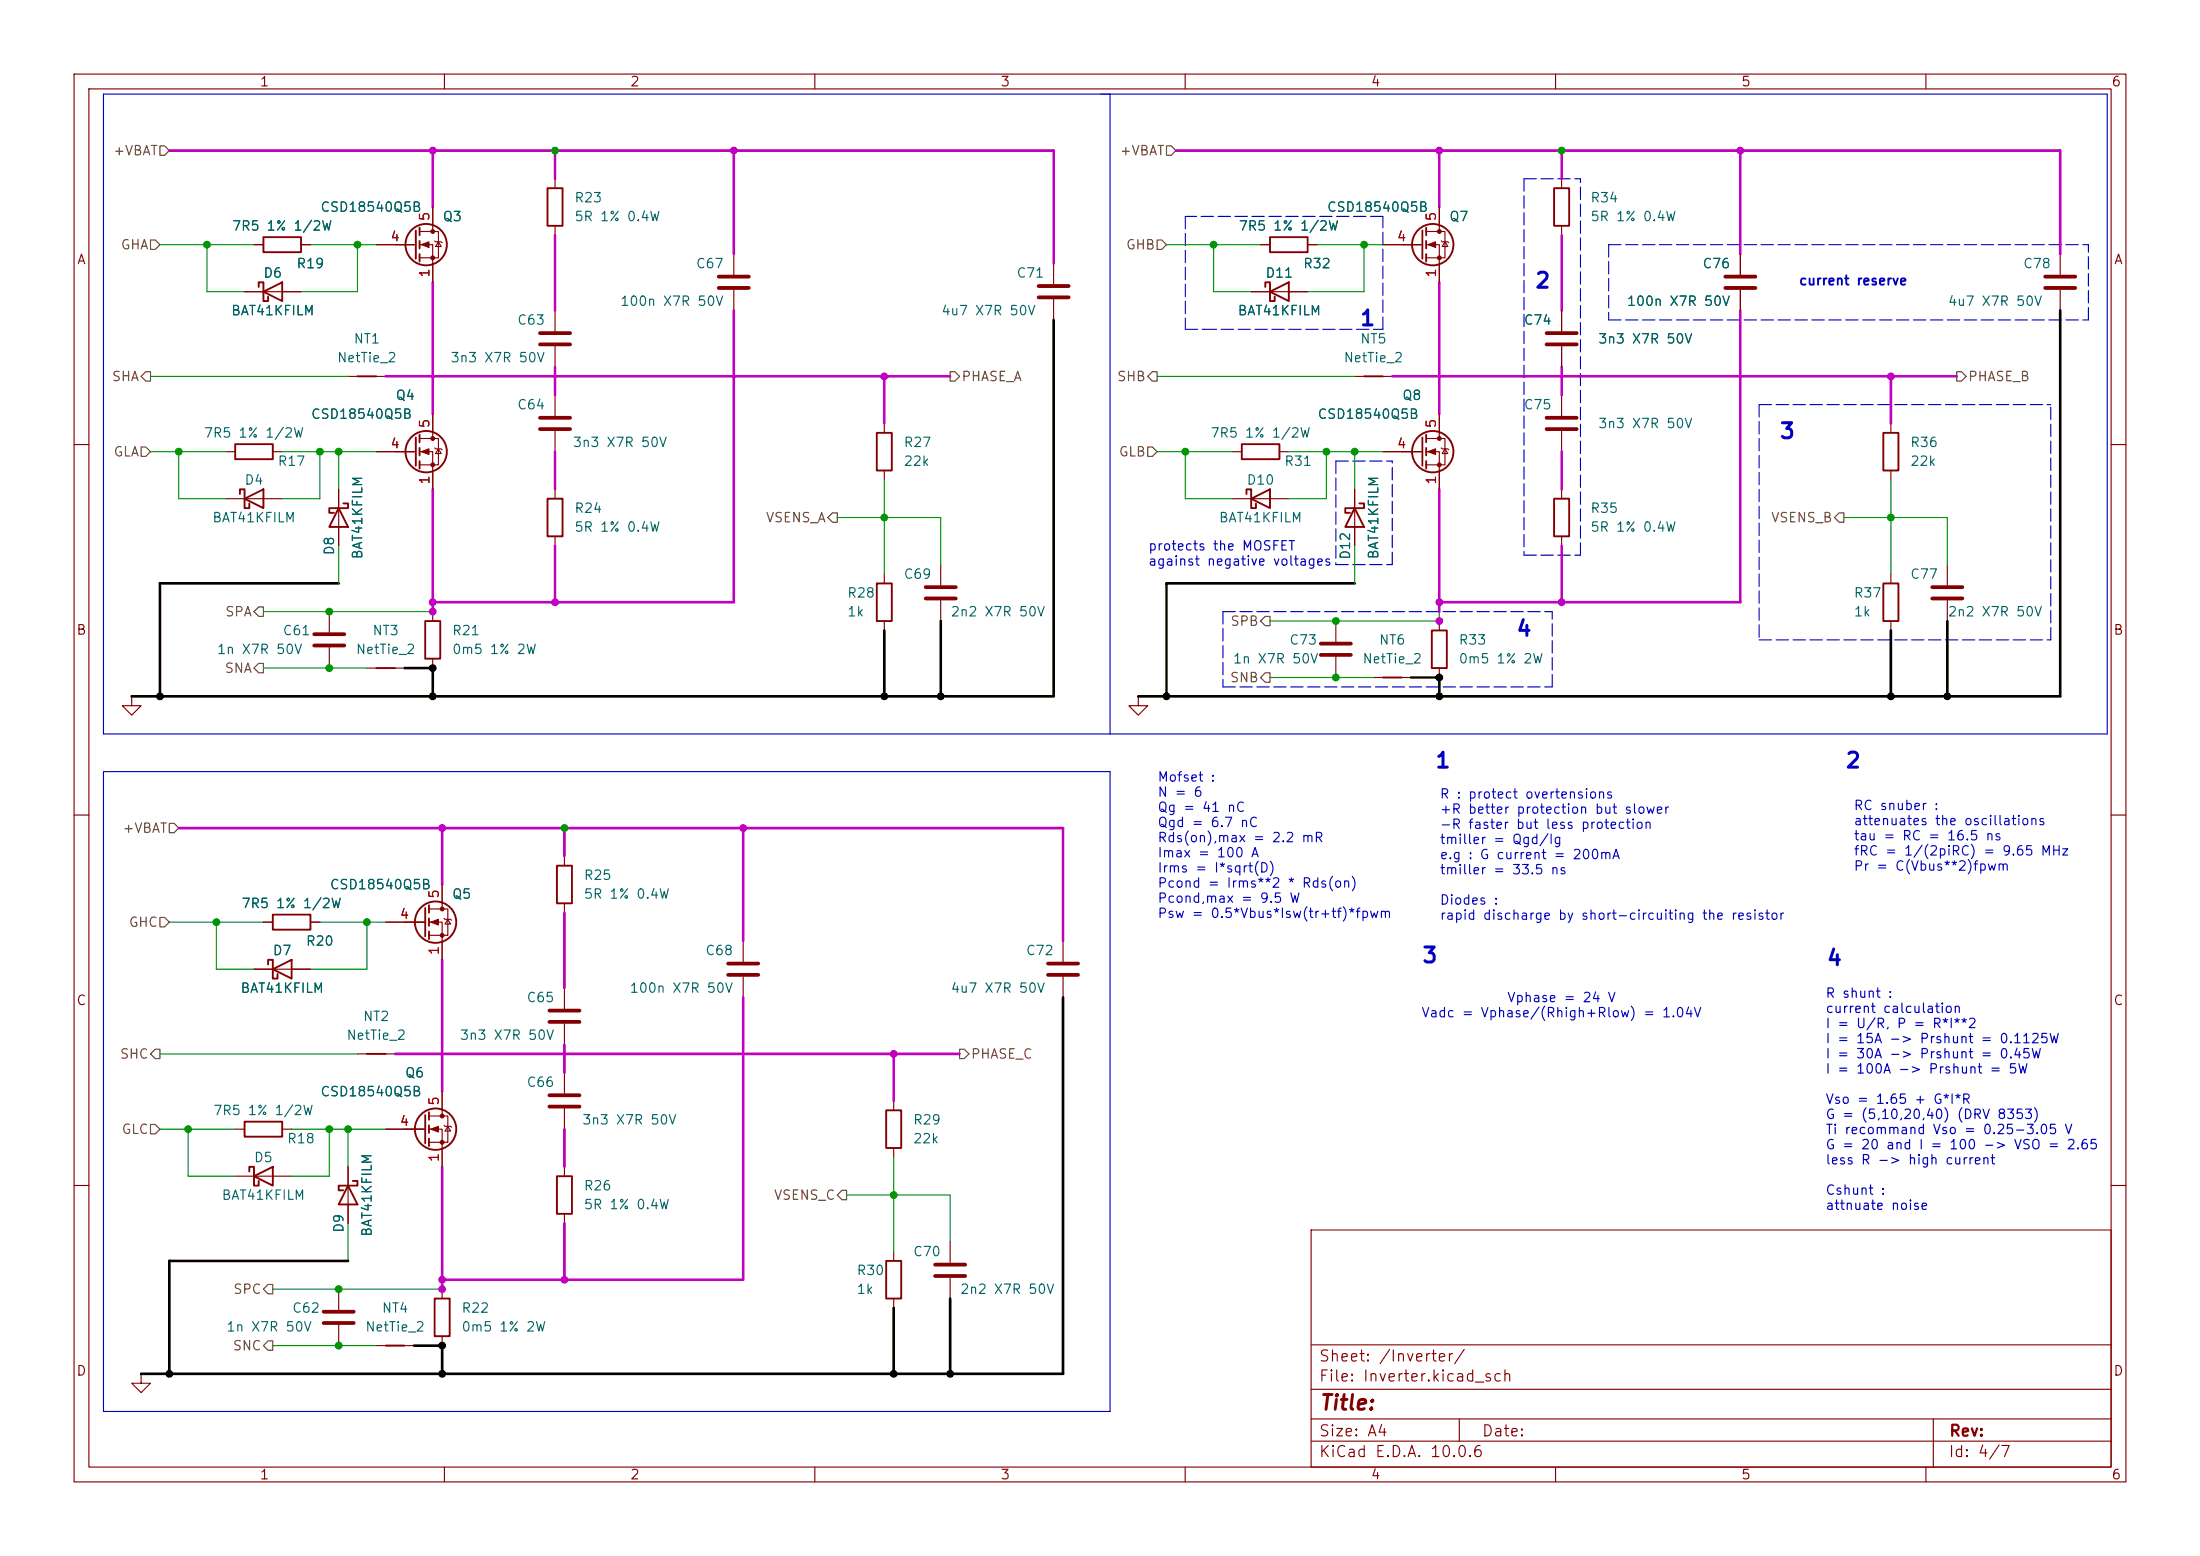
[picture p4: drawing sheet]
<svg xmlns="http://www.w3.org/2000/svg" width="297mm" height="210mm" viewBox="0 0 297 210" stroke-linecap="round" stroke-linejoin="round" font-family="sans-serif">
<g fill="none" stroke="#840000" stroke-width=".15">
<path d="M10 10h277v190h-277zM12 12h273v186h-273zM60 10v2M110 10v2M160 10v2M210 10v2M260 10v2M33 39.4h7.6M34.3 33h1.3M40.6 33h1.3M50.8 33h5.3M56.6 31.2h2.6v3.6h-2.6"/>
<path d="M56.6 33h1.8v5.1M58.4 27.9v3.3M58.7 32.5l.1 .1h.8l.1 .2M59.2 32.6l.4 .7h-.8zM74.9 24.1v1.3M74.9 30.5v1.3M99.1 34.3v2.8M99.1 39.1v2.8M142.2 35.6v2.8M168.9 39.4h7.6M170.2 33h1.2M176.5 33h1.3"/>
<path d="M186.7 33h5.3M192.5 31.2h2.6v3.6h-2.6M192.5 33h1.8v5.1M194.3 27.9v3.3M194.6 32.5l.1 .1h.8l.1 .2M195.1 32.6l.4 .7h-.8zM210.8 24.1v1.3M210.8 30.5v1.3M234.9 34.3v2.8M234.9 39.1v2.8M278.1 34.3v2.8M278.1 39.1v2.8"/>
<path d="M47 50.8h5.1M56.6 59.2h2.6v3.5h-2.6M58.4 55.9v3.3M74.9 41.9v2.8M74.9 46.7v2.8M74.9 53.3v2.8M74.9 58.2v2.8M119.4 57.2v1.2M142.2 40.4v2.8M182.9 50.8h5.1M192.5 59.2h2.6v3.5h-2.6M194.3 55.9v3.3"/>
<path d="M210.8 41.9v2.8M210.8 46.7v2.8M210.8 53.3v2.8M210.8 58.2v2.8M255.3 57.2v1.2M10 60h2M30.5 67.3h7.6M30.5 61h1.2M36.8 61h1.3M45.7 66v7.7M50.8 61h5.3M56.6 61h1.8v5"/>
<path d="M58.7 60.5l.1 .1h.8l.1 .1M59.2 60.6l.4 .6h-.8zM74.9 66v1.3M74.9 72.4v1.3M119.4 63.5v1.3M119.4 77.5v1.2M127 76.2v2.8M166.4 67.3h7.6M166.4 61h1.2M172.7 61h1.3M182.9 66v7.7M186.7 61h5.3"/>
<path d="M192.5 61h1.8v5M194.6 60.5l.1 .1h.8l.1 .1M195.1 60.6l.4 .6h-.8zM210.8 66v1.3M210.8 72.4v1.3M255.3 63.5v1.3M255.3 77.5v1.2M262.9 76.2v2.8M285 60h2M17.8 94v1.3h1.2l-1.2 1.2-1.3-1.2h1.3M17.8 94h.1M44.4 82.6v2.7"/>
<path d="M44.4 87.4v2.8M49.5 90.2h5.1M58.4 82.6v1.2M58.4 88.9v1.3M119.4 83.8v1.3M127 81v2.8M153.7 94v1.3h1.2l-1.2 1.2-1.3-1.2h1.3M153.7 94h.1M180.3 83.8v2.8M180.3 88.6v2.8M185.4 91.4h5.1M194.3 83.8v1.3"/>
<path d="M194.3 90.2v1.2M255.3 83.8v1.3M262.9 81v2.8M10 110h2M59.7 119.4v3.3M76.2 115.6v1.2M285 110h2M34.3 130.8h7.6M35.6 124.5h1.2M41.9 124.5h1.3M52.1 124.5h5.3M57.9 122.7h2.6v3.5h-2.6"/>
<path d="M57.9 124.5h1.8v5M59.9 124l.2 .1h.7l.2 .1M60.5 124.1l.3 .6h-.7zM76.2 121.9v1.3M76.2 133.4v2.7M76.2 138.2v2.8M100.3 127v2.8M100.3 131.8v2.8M143.5 127v2.8M143.5 131.8v2.8M31.7 152.4h1.3M31.7 158.8h7.7"/>
<path d="M38.1 152.4h1.3M47 157.5v7.6M48.3 142.2h5M52.1 152.4h5.3M57.9 150.6h2.6v3.6h-2.6M57.9 152.4h1.8v5.1M59.7 147.3v3.3M59.9 151.9l.2 .1h.7l.2 .1M60.5 152l.3 .7h-.7zM76.2 144.8v2.8M76.2 149.6v2.8M76.2 157.5v1.3"/>
<path d="M120.6 148.6v1.3M120.6 154.9v1.3M10 160h2M45.7 174v2.8M45.7 178.8v2.8M59.7 174v1.3M76.2 163.8v1.3M120.6 168.9v1.3M120.6 175.3v1.2M128.3 167.6v2.8M128.3 172.5v2.8M177 166h108v32h-108z"/>
<path d="M285 160h2M19 185.4v1.3h1.3l-1.3 1.3-1.2-1.3h1.2M19 185.4h.1M50.8 181.6h5.1M59.7 180.3v1.3M60 198v2M110 198v2M160 198v2M177 194.5h108M177 191.5h108M177 187.5h108M177 181.5h108"/>
<path d="M197 191.5v3M210 198v2M260 198v2M261 191.5v6.5"/>
</g>
<g fill="none" stroke="#840000" stroke-width=".51">
<path d="M97 37.3h4.1M97 38.9h4.1M140.2 38.6h4.1M232.9 37.3h4.1M232.9 38.9h4.1M276.1 37.3h4.1M276.1 38.9h4.1M72.9 45h4.1M72.9 46.5h4.1M72.9 56.4h4.1M72.9 57.9h4.1M140.2 40.1h4.1"/>
<path d="M208.8 45h4.1M208.8 46.5h4.1M208.8 56.4h4.1M208.8 57.9h4.1M125 79.2h4M260.9 79.2h4M42.4 85.6h4.1M42.4 87.1h4.1M125 80.8h4M178.3 86.9h4.1M178.3 88.4h4.1M260.9 80.8h4"/>
<path d="M74.2 136.4h4M74.2 137.9h4M98.3 130h4.1M98.3 131.6h4.1M141.5 130h4M141.5 131.6h4M74.2 147.8h4M74.2 149.4h4M43.7 177h4.1M43.7 178.6h4.1M126.2 170.7h4.1M126.2 172.2h4.1"/>
</g>
<g fill="none" stroke="#840000" stroke-width=".25">
<path d="M34.9 38.7v-.6h.7v2.5h.6v-.6M35.6 32h5v2h-5zM35.6 39.4l2.5-1.3v2.5zM56.1 31.1v3.8M56.6 30.7v1.1M56.6 32.5v1M56.6 34.3v1M73.9 25.4h2v5.1h-2zM170.8 38.7v-.6h.6v2.5h.7v-.6M171.4 32h5.1v2h-5.1zM171.4 39.4l2.6-1.3v2.5zM192 31.1v3.8"/>
<path d="M192.5 30.7v1.1M192.5 32.5v1M192.5 34.3v1M209.8 25.4h2v5.1h-2zM31.7 59.9h5.1v2.1h-5.1zM48.3 50.8h2.5M56.1 59.1v3.8M56.6 58.7v1M118.4 58.4h2v5.1h-2zM167.6 59.9h5.1v2.1h-5.1zM184.1 50.8h2.6M192 59.1v3.8"/>
<path d="M192.5 58.7v1M254.3 58.4h2v5.1h-2zM32.4 66.7v-.7h.6v2.6h.7v-.7M33 67.3l2.6-1.3v2.6zM45.7 68.6l1.3 2.5h-2.6zM46.4 67.9h.6v.7h-2.6v.6h.7M56.6 60.5v1M56.6 62.2v1M73.9 67.3h2v5.1h-2zM118.4 78.7h2v5.1h-2zM168.3 66.7v-.7h.6v2.6h.6v-.7M168.9 67.3l2.5-1.3v2.6z"/>
<path d="M182.9 68.6l1.2 2.5h-2.5zM183.5 67.9h.6v.7h-2.5v.6h.6M192.5 60.5v1M192.5 62.2v1M209.8 67.3h2v5.1h-2zM254.3 78.7h2v5.1h-2zM50.8 90.2h2.5M57.4 83.8h2v5.1h-2zM186.7 91.4h2.5M193.3 85.1h2v5.1h-2zM75.2 116.8h2v5.1h-2zM36.2 130.2v-.7h.6v2.6h.7v-.7"/>
<path d="M36.8 123.4h5.1v2.1h-5.1zM36.8 130.8l2.6-1.3v2.6zM57.4 122.6v3.8M57.9 122.2v1M57.9 124v1M57.9 125.7v1M33 151.4h5.1v2h-5.1zM33.7 158.1v-.6h.6v2.5h.6v-.6M34.3 158.8l2.5-1.3v2.5zM47.6 159.4h.7v.6h-2.6v.7h.7M49.5 142.2h2.6M57.4 150.5v3.8"/>
<path d="M57.9 150.1v1M57.9 151.9v1M57.9 153.7v1M75.2 158.8h2v5h-2zM119.6 149.9h2.1v5h-2.1zM47 160l1.3 2.6h-2.6zM58.7 175.3h2v5h-2zM119.6 170.2h2.1v5.1h-2.1zM52.1 181.6h2.5"/>
<circle cx="57.5" cy="33" r="2.79"/>
<circle cx="193.4" cy="33" r="2.79"/>
<circle cx="57.5" cy="61" r="2.79"/>
<circle cx="193.4" cy="61" r="2.79"/>
<circle cx="58.8" cy="124.5" r="2.79"/>
<circle cx="58.8" cy="152.4" r="2.79"/>
</g>
<g fill="#840000" stroke="#840000" stroke-width=".15">
<path d="M192.8 61l1-.4v.7z"/>
<path d="M192.8 33l1-.4v.8z"/>
<path d="M56.9 61l1-.4v.7z"/>
<path d="M56.9 33l1-.4v.8z"/>
<path d="M58.2 152.4l1-.4v.8z"/>
<path d="M58.2 124.5l1-.4v.7z"/>
<circle cx="194.3" cy="59.2" r=".25"/>
<circle cx="194.3" cy="62.7" r=".25"/>
<circle cx="194.3" cy="31.2" r=".25"/>
<circle cx="194.3" cy="34.8" r=".25"/>
<circle cx="58.4" cy="59.2" r=".25"/>
<circle cx="58.4" cy="62.7" r=".25"/>
<circle cx="58.4" cy="31.2" r=".25"/>
<circle cx="58.4" cy="34.8" r=".25"/>
<circle cx="59.7" cy="150.6" r=".25"/>
<circle cx="59.7" cy="154.2" r=".25"/>
<circle cx="59.7" cy="122.7" r=".25"/>
<circle cx="59.7" cy="126.2" r=".25"/>
</g>
<g fill="none" stroke="#725600" stroke-width=".15">
<path d="M21.6 19.7h.6l.7 .6-.7 .7h-.6zM157.5 19.7h.6l.6 .6-.6 .7h-.6zM20.3 32.4h.7l.6 .6-.6 .7h-.7zM156.2 32.4h.6l.7 .6-.7 .7h-.6zM19 50.8l.7-.6h.6v1.2h-.6zM128.3 50.2h.6l.6 .6-.6 .6h-.6zM154.9 50.8l.7-.6h.6v1.2h-.6zM264.2 50.2h.6l.6 .6-.6 .6h-.6zM19 60.3h.7l.6 .7-.6 .6h-.7zM111.8 69.9l.6-.7h.6v1.3h-.6zM154.9 60.3h.7l.6 .7-.6 .6h-.7zM248.3 69.2h.6v1.3h-.6l-.7-.6z"/>
<path d="M34.9 81.9h.7v1.3h-.7l-.6-.6zM34.9 89.5h.7v1.3h-.7l-.6-.6zM170.8 83.2h.6v1.3h-.6l-.6-.7zM170.8 90.8h.6v1.3h-.6l-.6-.7zM22.9 111.1h.6l.6 .7-.6 .6h-.6zM21.6 123.8h.6l.7 .7-.7 .6h-.6zM20.3 151.8h.7l.6 .6-.6 .6h-.7zM21 141.6h.6v1.3h-.6l-.7-.7zM129.5 141.6h.7l.6 .6-.6 .7h-.7zM36.2 173.4h.6v1.2h-.6l-.6-.6zM113.7 160.7h.6v1.2h-.6l-.7-.6zM36.2 181h.6v1.2h-.6l-.6-.6z"/>
</g>
<path d="M14 12.7h270.5v86.4h-270.5zM149.9 12.7v86.4M14 104.1h135.9v86.4h-135.9z" fill="none" stroke="#0000c2" stroke-width=".15"/>
<g fill="none" stroke="#0000c2" stroke-width=".15" stroke-dasharray="1.7 .6">
<path d="M160 29.2v15.3M186.7 29.2h-26.7M205.7 24.1v50.8M205.7 24.1h7.7M217.2 33h64.7M217.2 33v10.2M160 44.5h2.6M162.6 44.5h24.1M186.7 44.5v-15.3M217.2 43.2h64.7M237.5 54.6v31.8M237.5 54.6h39.4"/>
<path d="M281.9 43.2v-10.2M180.3 76.2h7.7M180.3 62.2v14M180.3 62.2h7.7M188 76.2v-14M205.7 74.9h7.7M213.4 74.9v-50.8M165.1 82.6v10.1M165.1 92.7h44.4M165.1 82.6h44.4M209.5 92.7v-10.1M237.5 86.4h39.4"/>
<path d="M276.9 86.4v-31.8"/>
</g>
<g fill="none" stroke="#009600" stroke-width=".15">
<path d="M21.6 33h12.7M27.9 33v6.4h5.1M41.9 33h8.9M48.3 33v6.4h-7.7M157.5 33h12.7M163.8 33v6.4h5.1M177.8 33h8.9M184.1 33v6.4h-7.6M20.3 50.8h26.7M156.2 50.8h26.7M20.3 61h10.2M24.1 61v6.3h6.4"/>
<path d="M38.1 61h12.7M43.2 61v6.3h-5.1M45.7 61v5M45.7 73.7v5M113 69.9h14v6.3M119.4 64.8v12.7M156.2 61h10.2M160 61v6.3h6.4M174 61h12.7M179.1 61v6.3h-5.1M182.9 61v5M182.9 73.7v5"/>
<path d="M248.9 69.9h14v6.3M255.3 64.8v12.7M35.6 90.2h13.9M35.6 82.6h22.8M171.4 91.4h14M194.3 82.6v1.2h-22.9M22.9 124.5h12.7M29.2 124.5v6.3h5.1M43.2 124.5h8.9M49.5 124.5v6.3h-7.6M21.6 152.4h10.1M21.6 142.2h26.7"/>
<path d="M25.4 152.4v6.4h6.3M39.4 152.4h12.7M44.4 152.4v6.4h-5M47 152.4v5.1M120.6 156.2v12.7M36.8 174h22.9M47 165.1v5.1M114.3 161.3h14v6.3M36.8 181.6h14"/>
</g>
<g fill="none" stroke="#c200c2" stroke-width=".36">
<path d="M22.9 20.3h119.3v15.3M58.4 20.3v7.6M58.4 38.1v17.8M74.9 20.3v3.8M74.9 31.8v10.1M99.1 20.3v14M158.7 20.3h119.4v14M194.3 20.3v7.6M194.3 38.1v17.8M210.8 20.3v3.8M210.8 31.8v10.1M234.9 20.3v14"/>
<path d="M52.1 50.8h76.2M74.9 49.5v3.8M99.1 41.9v39.4h-40.7M119.4 50.8v6.4M188 50.8h76.2M210.8 49.5v3.8M234.9 41.9v39.4h-40.6M255.3 50.8v6.4M58.4 66v16.6M74.9 61v5M74.9 73.7v7.6M194.3 66v16.6"/>
<path d="M210.8 61v5M210.8 73.7v7.6M24.1 111.8h119.4v15.2M59.7 111.8v7.6M76.2 111.8v3.8M100.3 111.8v15.2M59.7 129.5v17.8M76.2 123.2v10.2M100.3 134.6v38.1h-40.6M53.3 142.2h76.2M59.7 157.5v16.5M76.2 141v3.8"/>
<path d="M76.2 152.4v5.1M120.6 142.2v6.4M76.2 165.1v7.6"/>
</g>
<g fill="none" stroke="#000" stroke-width=".36">
<path d="M142.2 43.2v50.8h-124.4M278.1 41.9v52.1h-124.4M45.7 78.7h-24.1v15.3M182.9 78.7h-25.4v15.3M54.6 90.2h3.8v3.8M119.4 85.1v8.9M127 83.8v10.2M190.5 91.4h3.8v2.6M255.3 85.1v8.9M262.9 83.8v10.2M143.5 134.6v50.8h-124.5M47 170.2h-24.1v15.2"/>
<path d="M120.6 176.5v8.9M128.3 175.3v10.1M55.9 181.6h3.8v3.8"/>
</g>
<g fill="#000" stroke="#000" stroke-width=".14">
<circle cx="21.6" cy="94" r=".46"/>
<circle cx="58.4" cy="90.2" r=".46"/>
<circle cx="58.4" cy="94" r=".46"/>
<circle cx="119.4" cy="94" r=".46"/>
<circle cx="127" cy="94" r=".46"/>
<circle cx="157.5" cy="94" r=".46"/>
<circle cx="194.3" cy="94" r=".46"/>
<circle cx="194.3" cy="91.4" r=".46"/>
<circle cx="255.3" cy="94" r=".46"/>
<circle cx="262.9" cy="94" r=".46"/>
<circle cx="22.9" cy="185.4" r=".46"/>
<circle cx="59.7" cy="181.6" r=".46"/>
<circle cx="59.7" cy="185.4" r=".46"/>
<circle cx="120.6" cy="185.4" r=".46"/>
<circle cx="128.3" cy="185.4" r=".46"/>
</g>
<g fill="#009600" stroke="#009600" stroke-width=".14">
<circle cx="180.3" cy="91.4" r=".46"/>
<circle cx="210.8" cy="20.3" r=".46"/>
<circle cx="255.3" cy="69.9" r=".46"/>
<circle cx="184.1" cy="33" r=".46"/>
<circle cx="180.3" cy="83.8" r=".46"/>
<circle cx="182.9" cy="61" r=".46"/>
<circle cx="179.1" cy="61" r=".46"/>
<circle cx="163.8" cy="33" r=".46"/>
<circle cx="160" cy="61" r=".46"/>
<circle cx="43.2" cy="61" r=".46"/>
<circle cx="74.9" cy="20.3" r=".46"/>
<circle cx="119.4" cy="69.9" r=".46"/>
<circle cx="120.6" cy="161.3" r=".46"/>
<circle cx="76.2" cy="111.8" r=".46"/>
<circle cx="29.2" cy="124.5" r=".46"/>
<circle cx="44.4" cy="82.6" r=".46"/>
<circle cx="44.4" cy="90.2" r=".46"/>
<circle cx="24.1" cy="61" r=".46"/>
<circle cx="27.9" cy="33" r=".46"/>
<circle cx="48.3" cy="33" r=".46"/>
<circle cx="47" cy="152.4" r=".46"/>
<circle cx="45.7" cy="181.6" r=".46"/>
<circle cx="45.7" cy="174" r=".46"/>
<circle cx="45.7" cy="61" r=".46"/>
<circle cx="49.5" cy="124.5" r=".46"/>
<circle cx="44.4" cy="152.4" r=".46"/>
<circle cx="25.4" cy="152.4" r=".46"/>
</g>
<g fill="#c200c2" stroke="#c200c2" stroke-width=".14">
<circle cx="210.8" cy="81.3" r=".46"/>
<circle cx="234.9" cy="20.3" r=".46"/>
<circle cx="255.3" cy="50.8" r=".46"/>
<circle cx="194.3" cy="83.8" r=".46"/>
<circle cx="194.3" cy="81.3" r=".46"/>
<circle cx="194.3" cy="20.3" r=".46"/>
<circle cx="58.4" cy="82.6" r=".46"/>
<circle cx="99.1" cy="20.3" r=".46"/>
<circle cx="58.4" cy="20.3" r=".46"/>
<circle cx="74.9" cy="81.3" r=".46"/>
<circle cx="119.4" cy="50.8" r=".46"/>
<circle cx="120.6" cy="142.2" r=".46"/>
<circle cx="100.3" cy="111.8" r=".46"/>
<circle cx="59.7" cy="111.8" r=".46"/>
<circle cx="58.4" cy="81.3" r=".46"/>
<circle cx="76.2" cy="172.7" r=".46"/>
<circle cx="59.7" cy="172.7" r=".46"/>
<circle cx="59.7" cy="174" r=".46"/>
</g>
<g font-size="2" fill="#0000c2">
<text x="207.1" y="39.4">2</text>
<text x="183.5" y="44.5">1</text>
<text x="240.1" y="59.7">3</text>
<text x="204.6" y="86.4">4</text>
<text x="193.6" y="104.2">1</text>
<text x="249" y="104.2">2</text>
<text x="191.9" y="130.5">3</text>
<text x="246.5" y="130.8">4</text>
</g>
<text font-size="2" fill="#840000" x="178" y="190.8">Title:</text>
<g font-size="1.5" fill="#840000">
<text x="178" y="184.1">Sheet: /Inverter/</text>
<text x="178" y="186.8">File: Inverter.kicad_sch</text>
<text x="178" y="197">KiCad E.D.A. 10.0.6</text>
<text x="178" y="194.2">Size: A4</text>
<text x="200" y="194.2">Date:</text>
<text x="263" y="197">Id: 4/7</text>
<text x="263" y="194.2">Rev:</text>
</g>
<g font-size="1.3" fill="#840000">
<text x="35" y="12">1</text>
<text x="85" y="12">2</text>
<text x="135" y="12">3</text>
<text x="185" y="12">4</text>
<text x="235" y="12">5</text>
<text x="285" y="12">6</text>
<text x="10.3" y="36">A</text>
<text x="285.3" y="36">A</text>
<text x="10.2" y="86">B</text>
<text x="285.2" y="86">B</text>
<text x="10.2" y="136">C</text>
<text x="285.2" y="136">C</text>
<text x="10.2" y="186">D</text>
<text x="285.2" y="186">D</text>
<text x="35" y="200">1</text>
<text x="85" y="200">2</text>
<text x="135" y="200">3</text>
<text x="185" y="200">4</text>
<text x="235" y="200">5</text>
<text x="285" y="200">6</text>
</g>
<g font-size="1.3" fill="#725600">
<text x="15.2" y="21.3">+VBAT</text>
<text x="151.1" y="21.3">+VBAT</text>
<text x="16.2" y="34">GHA</text>
<text x="151.9" y="34">GHB</text>
<text x="15" y="51.8">SHA</text>
<text x="129.7" y="51.8">PHASE_A</text>
<text x="150.7" y="51.8">SHB</text>
<text x="265.6" y="51.8">PHASE_B</text>
<text x="15.2" y="61.9">GLA</text>
<text x="151" y="61.9">GLB</text>
<text x="103.3" y="70.8">VSENS_A</text>
<text x="239" y="70.8">VSENS_B</text>
<text x="30.3" y="83.5">SPA</text>
<text x="166" y="84.8">SPB</text>
<text x="30.2" y="91.1">SNA</text>
<text x="166" y="92.4">SNB</text>
<text x="16.5" y="112.7">+VBAT</text>
<text x="17.3" y="125.4">GHC</text>
<text x="16.1" y="143.2">SHC</text>
<text x="131" y="143.2">PHASE_C</text>
<text x="16.3" y="153.4">GLC</text>
<text x="104.4" y="162.3">VSENS_C</text>
<text x="31.4" y="175">SPC</text>
<text x="31.3" y="182.6">SNC</text>
</g>
<g font-size="1.3" fill="#006464">
<text x="43.2" y="28.9">CSD18540Q5B</text>
<text x="77.5" y="27.6">R23</text>
<text x="179.1" y="28.9">CSD18540Q5B</text>
<text x="214.6" y="27.6">R34</text>
<text x="31.2" y="31.4">7R5 1% 1/2W</text>
<text x="59.7" y="30.2">Q3</text>
<text x="77.5" y="30.2">5R 1% 0.4W</text>
<text x="167.1" y="31.4">7R5 1% 1/2W</text>
<text x="195.6" y="30.2">Q7</text>
<text x="214.6" y="30.2">5R 1% 0.4W</text>
<text x="35.5" y="37.8">D6</text>
<text x="39.9" y="36.5">R19</text>
<text x="83.6" y="41.6">100n X7R 50V</text>
<text x="93.9" y="36.5">C67</text>
<text x="137.1" y="37.8">C71</text>
<text x="170.7" y="37.8">D11</text>
<text x="175.8" y="36.5">R32</text>
<text x="219.5" y="41.6">100n X7R 50V</text>
<text x="229.8" y="36.5">C76</text>
<text x="262.9" y="41.6">4u7 X7R 50V</text>
<text x="273" y="36.5">C78</text>
<text x="31.1" y="42.9">BAT41KFILM</text>
<text x="47.6" y="46.7">NT1</text>
<text x="69.7" y="44.1">C63</text>
<text x="127" y="42.9">4u7 X7R 50V</text>
<text x="167" y="42.9">BAT41KFILM</text>
<text x="183.5" y="46.7">NT5</text>
<text x="205.6" y="44.1">C74</text>
<text x="215.7" y="46.7">3n3 X7R 50V</text>
<text x="45.4" y="49.2">NetTie_2</text>
<text x="60.7" y="49.2">3n3 X7R 50V</text>
<text x="181.3" y="49.2">NetTie_2</text>
<text x="27.4" y="59.4">7R5 1% 1/2W</text>
<text x="41.9" y="56.8">CSD18540Q5B</text>
<text x="53.3" y="54.3">Q4</text>
<text x="69.7" y="55.6">C64</text>
<text x="163.3" y="59.4">7R5 1% 1/2W</text>
<text x="177.8" y="56.8">CSD18540Q5B</text>
<text x="189.2" y="54.3">Q8</text>
<text x="205.6" y="55.6">C75</text>
<text x="215.7" y="58.1">3n3 X7R 50V</text>
<text x="32.9" y="65.7">D4</text>
<text x="37.4" y="63.2">R17</text>
<text x="77.2" y="60.7">3n3 X7R 50V</text>
<text x="121.9" y="60.7">R27</text>
<text x="121.9" y="63.2">22k</text>
<text x="168.2" y="65.7">D10</text>
<text x="173.3" y="63.2">R31</text>
<text x="257.8" y="60.7">R36</text>
<text x="257.8" y="63.2">22k</text>
<text x="28.6" y="70.8">BAT41KFILM</text>
<text x="77.5" y="69.5">R24</text>
<text x="164.5" y="70.8">BAT41KFILM</text>
<text x="214.6" y="69.5">R35</text>
<text x="45.4" y="75" transform="rotate(-90 45.4 75)">D8</text>
<text x="49.2" y="75.6" transform="rotate(-90 49.2 75.6)">BAT41KFILM</text>
<text x="77.5" y="72.1">5R 1% 0.4W</text>
<text x="182.6" y="75.6" transform="rotate(-90 182.6 75.6)">D12</text>
<text x="186.4" y="75.6" transform="rotate(-90 186.4 75.6)">BAT41KFILM</text>
<text x="214.6" y="72.1">5R 1% 0.4W</text>
<text x="114.3" y="81">R28</text>
<text x="114.3" y="83.5">1k</text>
<text x="121.9" y="78.4">C69</text>
<text x="128.3" y="83.5">2n2 X7R 50V</text>
<text x="250.2" y="81">R37</text>
<text x="250.2" y="83.5">1k</text>
<text x="257.8" y="78.4">C77</text>
<text x="262.9" y="83.5">2n2 X7R 50V</text>
<text x="29.2" y="88.6">1n X7R 50V</text>
<text x="38.1" y="86.1">C61</text>
<text x="48" y="88.6">NetTie_2</text>
<text x="50.2" y="86.1">NT3</text>
<text x="60.9" y="86.1">R21</text>
<text x="60.9" y="88.6">0m5 1% 2W</text>
<text x="166.4" y="89.9">1n X7R 50V</text>
<text x="174" y="87.3">C73</text>
<text x="183.8" y="89.9">NetTie_2</text>
<text x="186.1" y="87.3">NT6</text>
<text x="196.8" y="87.3">R33</text>
<text x="196.8" y="89.9">0m5 1% 2W</text>
<text x="78.7" y="119.1">R25</text>
<text x="32.5" y="122.9">7R5 1% 1/2W</text>
<text x="44.4" y="120.3">CSD18540Q5B</text>
<text x="60.9" y="121.6">Q5</text>
<text x="78.7" y="121.6">5R 1% 0.4W</text>
<text x="36.7" y="129.2">D7</text>
<text x="41.2" y="128">R20</text>
<text x="95.1" y="129.2">C68</text>
<text x="138.4" y="129.2">C72</text>
<text x="32.4" y="134.3">BAT41KFILM</text>
<text x="71" y="135.6">C65</text>
<text x="84.9" y="134.3">100n X7R 50V</text>
<text x="128.3" y="134.3">4u7 X7R 50V</text>
<text x="46.7" y="140.7">NetTie_2</text>
<text x="48.9" y="138.1">NT2</text>
<text x="62" y="140.7">3n3 X7R 50V</text>
<text x="43.2" y="148.3">CSD18540Q5B</text>
<text x="54.6" y="145.7">Q6</text>
<text x="71" y="147">C66</text>
<text x="28.7" y="150.8">7R5 1% 1/2W</text>
<text x="38.7" y="154.6">R18</text>
<text x="78.5" y="152.1">3n3 X7R 50V</text>
<text x="123.2" y="152.1">R29</text>
<text x="123.2" y="154.6">22k</text>
<text x="34.2" y="157.2">D5</text>
<text x="78.7" y="161">R26</text>
<text x="29.8" y="162.3">BAT41KFILM</text>
<text x="46.7" y="166.5" transform="rotate(-90 46.7 166.5)">D9</text>
<text x="50.5" y="167" transform="rotate(-90 50.5 167)">BAT41KFILM</text>
<text x="78.7" y="163.5">5R 1% 0.4W</text>
<text x="115.6" y="172.4">R30</text>
<text x="123.2" y="169.9">C70</text>
<text x="39.4" y="177.5">C62</text>
<text x="51.5" y="177.5">NT4</text>
<text x="62.2" y="177.5">R22</text>
<text x="115.6" y="175">1k</text>
<text x="129.5" y="175">2n2 X7R 50V</text>
<text x="30.5" y="180">1n X7R 50V</text>
<text x="49.2" y="180">NetTie_2</text>
<text x="62.2" y="180">0m5 1% 2W</text>
</g>
<g font-size="1.3" fill="#a90000">
<text x="58.3" y="29.9" transform="rotate(-90 58.3 29.9)">5</text>
<text x="194.2" y="29.9" transform="rotate(-90 194.2 29.9)">5</text>
<text x="52.6" y="32.9">4</text>
<text x="188.5" y="32.9">4</text>
<text x="58.3" y="37.6" transform="rotate(-90 58.3 37.6)">1</text>
<text x="194.2" y="37.6" transform="rotate(-90 194.2 37.6)">1</text>
<text x="58.3" y="57.9" transform="rotate(-90 58.3 57.9)">5</text>
<text x="194.2" y="57.9" transform="rotate(-90 194.2 57.9)">5</text>
<text x="52.6" y="60.8">4</text>
<text x="58.3" y="65.5" transform="rotate(-90 58.3 65.5)">1</text>
<text x="188.5" y="60.8">4</text>
<text x="194.2" y="65.5" transform="rotate(-90 194.2 65.5)">1</text>
<text x="53.9" y="124.3">4</text>
<text x="59.6" y="121.4" transform="rotate(-90 59.6 121.4)">5</text>
<text x="59.6" y="129" transform="rotate(-90 59.6 129)">1</text>
<text x="59.6" y="149.3" transform="rotate(-90 59.6 149.3)">5</text>
<text x="53.9" y="152.3">4</text>
<text x="59.6" y="156.9" transform="rotate(-90 59.6 156.9)">1</text>
</g>
<g font-size="1.3" fill="#0000c2">
<text x="242.8" y="38.8">current reserve</text>
<text x="154.9" y="74.6">protects the MOSFET</text>
<text x="154.9" y="76.7">against negative voltages</text>
<text x="156.2" y="105.8">Mofset :</text>
<text x="156.2" y="107.9">N = 6</text>
<text x="156.2" y="109.9">Qg = 41 nC</text>
<text x="156.2" y="111.9">Qgd = 6.7 nC</text>
<text x="156.2" y="114">Rds(on),max = 2.2 mR</text>
<text x="194.3" y="108.1">R : protect overtensions</text>
<text x="194.3" y="110.1">+R better protection but slower</text>
<text x="194.3" y="112.2">-R faster but less protection</text>
<text x="250.2" y="109.7">RC snuber :</text>
<text x="250.2" y="111.7">attenuates the oscillations</text>
<text x="250.2" y="113.7">tau = RC = 16.5 ns</text>
<text x="156.2" y="116">Imax = 100 A</text>
<text x="156.2" y="118.1">Irms = I*sqrt(D)</text>
<text x="194.3" y="114.2">tmiller = Qgd/Ig</text>
<text x="194.3" y="116.3">e.g : G current = 200mA</text>
<text x="194.3" y="118.3">tmiller = 33.5 ns</text>
<text x="250.2" y="115.8">fRC = 1/(2piRC) = 9.65 MHz</text>
<text x="250.2" y="117.8">Pr = C(Vbus**2)fpwm</text>
<text x="156.2" y="120.1">Pcond = Irms**2 * Rds(on)</text>
<text x="156.2" y="122.2">Pcond,max = 9.5 W</text>
<text x="156.2" y="124.2">Psw = 0.5*Vbus*Isw(tr+tf)*fpwm</text>
<text x="194.3" y="122.4">Diodes :</text>
<text x="194.3" y="124.5">rapid discharge by short-circuiting the resistor</text>
<text x="191.8" y="137.6">Vadc = Vphase/(Rhigh+Rlow) = 1.04V</text>
<text x="203.4" y="135.6">Vphase = 24 V</text>
<text x="246.4" y="135">R shunt :</text>
<text x="246.4" y="137">current calculation</text>
<text x="246.4" y="139.1">I = U/R, P = R*I**2</text>
<text x="246.4" y="141.1">I = 15A -&gt; Prshunt = 0.1125W</text>
<text x="246.4" y="143.2">I = 30A -&gt; Prshunt = 0.45W</text>
<text x="246.4" y="145.2">I = 100A -&gt; Prshunt = 5W</text>
<text x="246.4" y="149.3">Vso = 1.65 + G*I*R</text>
<text x="246.4" y="151.3">G = (5,10,20,40) (DRV 8353)</text>
<text x="246.4" y="153.4">Ti recommand Vso = 0.25-3.05 V</text>
<text x="246.4" y="155.4">G = 20 and I = 100 -&gt; VSO = 2.65</text>
<text x="246.4" y="157.5">less R -&gt; high current</text>
<text x="246.4" y="161.6">Cshunt :</text>
<text x="246.4" y="163.6">attnuate noise</text>
</g>
</svg>
